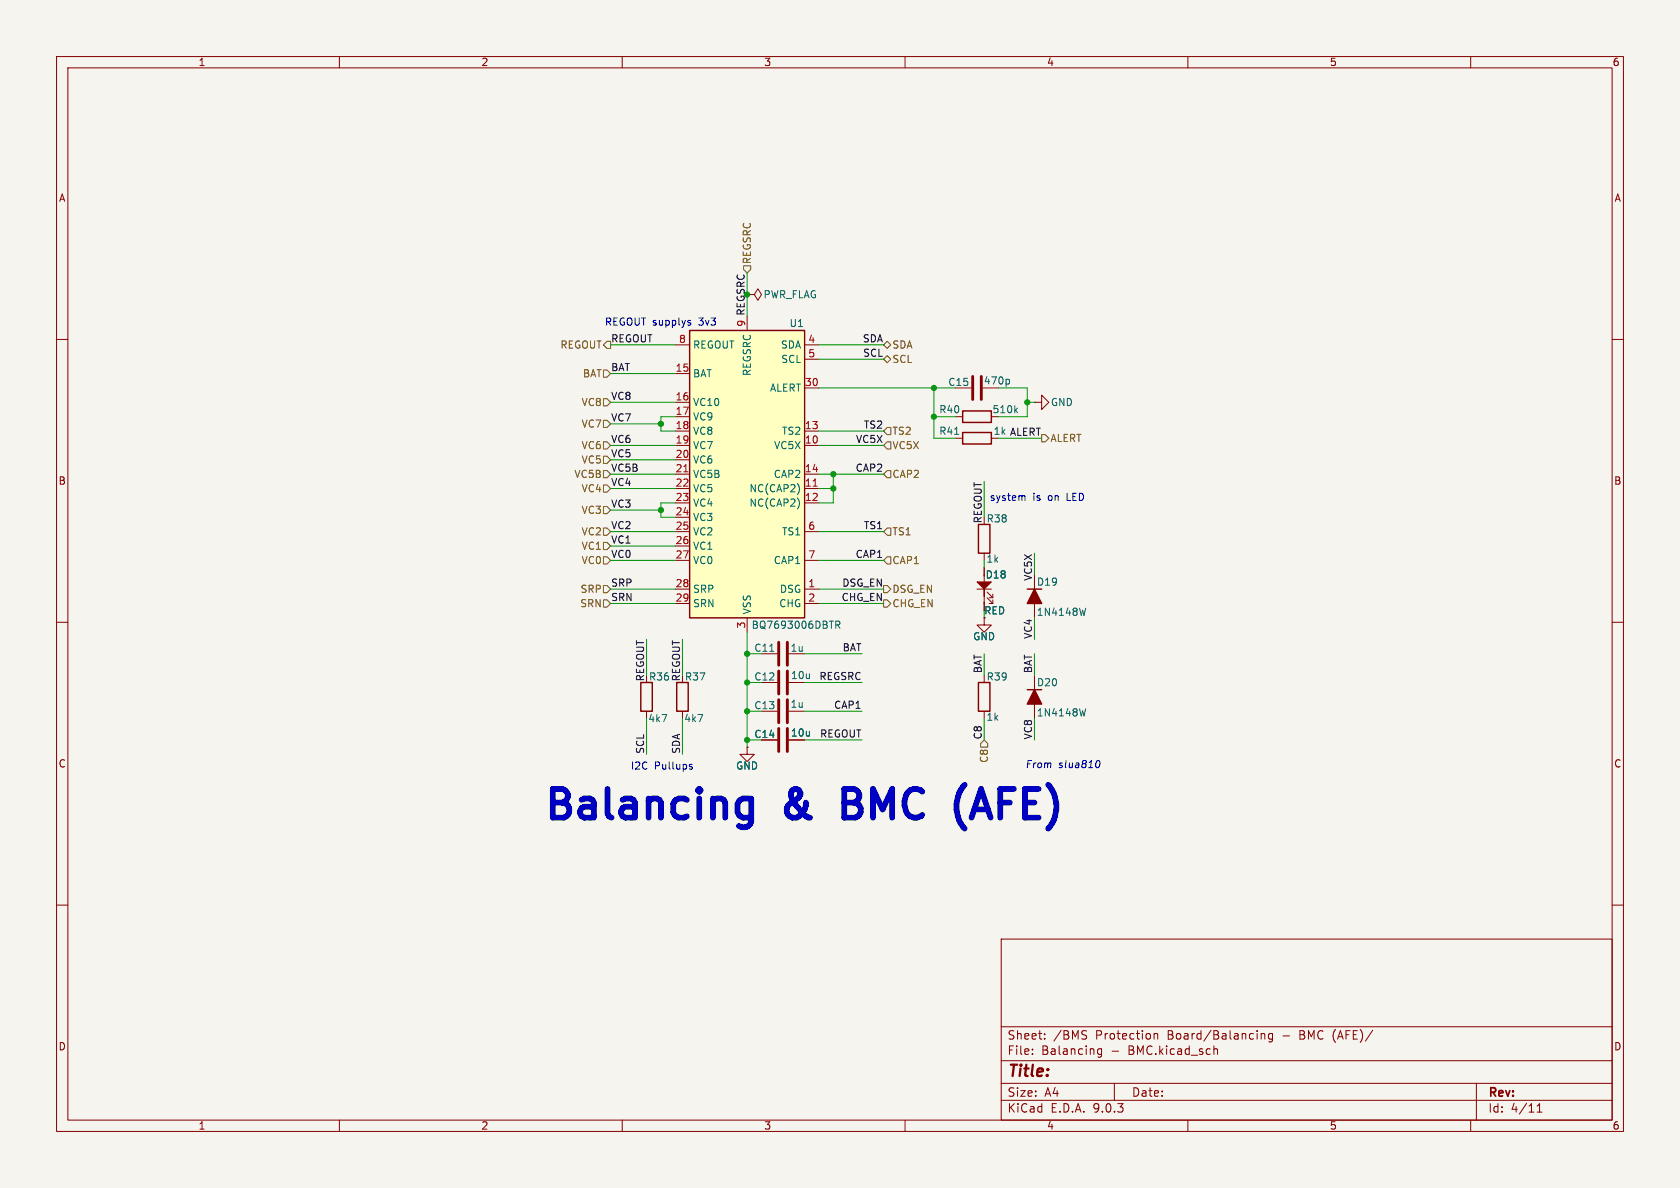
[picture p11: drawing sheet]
<svg xmlns="http://www.w3.org/2000/svg" width="297mm" height="210mm" viewBox="0 0 297 210" stroke-linecap="round" stroke-linejoin="round" font-family="sans-serif">
<path d="M0 0h297v210h-297z" fill="#f5f4ef" stroke="#f5f4ef" stroke-width=".18"/>
<g fill="none" stroke="#840000" stroke-width=".18">
<path d="M10 10h277v190h-277zM12 12h273v186h-273zM60 10v2M110 10v2M160 10v2M210 10v2M260 10v2M132.1 52.1h1.2l.7-1 .6 1-.6 1-.7-1M10 60h2M285 60h2M10 110h2M285 110h2"/>
<path d="M114.3 125.7v1.3M120.6 125.7v1.3M10 160h2M177 166h108v32h-108zM285 160h2M60 198v2M110 198v2M160 198v2M177 194.5h108M177 191.5h108M177 187.5h108M177 181.5h108"/>
<path d="M182.5 186.3v.1M182.5 185.5v.1M184.7 183.6v.1M184.7 182.8v.1M191.9 182.2l.2 .1M192 183.1l.1 .2-.1 .3M194.7 185.4v1.2l-.2 .3-.4-.1M194.7 185.5l-.4-.1-.3 .3v.4l.2 .2h.5M197 191.5v3M204 182.7v1M204 182.8l.2-.1 .4 .1 .1 .9M210 198v2"/>
<path d="M214.7 185.5h.5v.9M223 182.8l.2-.1 .3 .1 .1 .9M223 182.7v1M225 182.8l-.5-.1-.3 .3v.4l.2 .2h.6M225 182.7v1.2l-.3 .3-.4-.1M260 198v2M261 191.5v6.5M271.7 196.6h.9M271.7 195.5l.5-.4v1.5"/>
</g>
<path d="M113.3 120.7h2v5h-2zM119.6 120.7h2.1v5h-2.1z" fill="none" stroke="#840000" stroke-width=".25"/>
<path d="M121.9 58.4h20.3v50.8h-20.3z" fill="#ffffc2"/>
<path d="M121.9 58.4h20.3v50.8h-20.3zM170.2 72.6h5.1v2.1h-5.1zM170.2 76.5h5.1v2h-5.1zM173 92.7h2v5.1h-2zM181.6 104.1h2.5M173 120.7h2v5h-2zM181.6 121.9h2.5" fill="none" stroke="#840000" stroke-width=".25"/>
<g fill="none" stroke="#840000" stroke-width=".18">
<path d="M132.1 55.9v2.5M119.4 76.2h2.5M119.4 78.7h2.5M119.4 61h2.5M119.4 66h2.5M119.4 71.1h2.5M119.4 73.7h2.5M142.2 68.6h2.6M142.2 76.2h2.6M142.2 78.7h2.6M142.2 61h2.6M142.2 63.5h2.6"/>
<path d="M168.9 68.6h2.8M168.9 73.7h1.3M168.9 77.5h1.3M182.9 71.1h1.2v-1.2l1.3 1.2-1.3 1.3v-1.3M182.9 71.1h.1M119.4 83.8h2.5M119.4 86.4h2.5M119.4 88.9h2.5M119.4 94h2.5M119.4 99.1h2.5M119.4 81.3h2.5M119.4 91.4h2.5"/>
<path d="M119.4 96.5h2.5M142.2 83.8h2.6M142.2 86.4h2.6M142.2 88.9h2.6M142.2 94h2.6M142.2 99.1h2.6M119.4 104.1h2.5M119.4 106.7h2.5M132.1 109.2v2.6M134.6 115.6h2.8M139.4 115.6h2.8M142.2 104.1h2.6"/>
<path d="M142.2 106.7h2.6M172.7 104.1h2.6M174 109.2v1.3h1.3l-1.3 1.3-1.3-1.3h1.3M174 100.3v1.5M174 105.4v2.6M174.5 104.6l1 1.1M174.5 105.7l1 1M174.9 106.7h.6M174.9 105.7h.6M175.5 105v.7M175.5 106v.7M182.9 101.6v7.6"/>
<path d="M182.9 119.4v7.6M132.1 132.1v1.3h1.2l-1.2 1.2-1.3-1.2h1.3M132.1 132.1h.1M134.6 130.8h2.8M134.6 120.7h2.8M134.6 125.7h2.8M139.4 125.7h2.8"/>
</g>
<path d="M168.8 76.8h.7M178.2 67l.3 .3v.3l-.3 .3M179.5 72.5l.4 .5M179.9 72.1l-.5 .5M141.2 85.9l.1 .4-.1 .8M141.2 88.4l.1 .5-.1 .7M136.1 115.1h.7M147.8 110.5l.6-.1 .1-.2-.1-.3-.6-.1v1.3M148.1 110.5l.4 .6M191.9 107.5l-.3 1.3M191.9 125.3l-.3 1.3" fill="none" stroke="#006464" stroke-width=".18"/>
<path d="M120.9 83.4h.7M143.8 85.9h.7" fill="none" stroke="#a90000" stroke-width=".18"/>
<path d="M172 66.5v4.1M173.5 66.5v4.1M137.7 113.5v4.1M137.7 118.6v4.1M139.2 113.5v4.1M139.2 118.6v4.1M137.7 123.7v4.1M137.7 128.8v4M139.2 123.7v4.1M139.2 128.8v4" fill="none" stroke="#840000" stroke-width=".51"/>
<path d="M172.7 102.9h2.6l-1.3 1.2v1.3v-1.3z" fill="#840000" stroke="#840000" stroke-width=".18"/>
<g fill="#840000" stroke="#840000" stroke-width=".25">
<path d="M182.9 104.1l1.2 2.6h-2.5z"/>
<path d="M182.9 121.9l1.2 2.6h-2.5z"/>
</g>
<g fill="none" stroke="#725600" stroke-width=".18">
<path d="M131.4 47h1.3v.6l-.6 .7-.7-.7zM106.7 78.1h.6l.6 .6-.6 .7h-.6zM106.7 65.4h.6l.6 .6-.6 .7h-.6zM106.7 74.3h.6l.6 .6-.6 .7h-.6zM106.7 70.5h.6l.6 .6-.6 .7h-.6zM107.3 60.3h.6v1.3h-.6l-.6-.6zM156.2 61l.6-.7 .7 .7-.7 .6zM156.8 62.9l.7 .6-.7 .6-.6-.6zM156.8 75.6h.7v1.2h-.7l-.6-.6zM156.8 78.1h.7v1.3h-.7l-.6-.7zM184.1 76.8h.7l.6 .7-.6 .6h-.7zM106.7 98.4h.6l.6 .7-.6 .6h-.6z"/>
<path d="M106.7 93.3h.6l.6 .7-.6 .6h-.6zM106.7 95.9h.6l.6 .6-.6 .7h-.6zM106.7 80.6h.6l.6 .7-.6 .6h-.6zM106.7 83.2h.6l.6 .6-.6 .7h-.6zM106.7 85.7h.6l.6 .7-.6 .6h-.6zM106.7 89.5h.6l.6 .7-.6 .6h-.6zM156.8 83.2h.7v1.3h-.7l-.6-.7zM156.8 93.3h.7v1.3h-.7l-.6-.6zM156.8 98.4h.7v1.3h-.7l-.6-.6zM106.7 106h.6l.6 .7-.6 .6h-.6zM106.7 103.5h.6l.6 .6-.6 .7h-.6zM156.2 103.5h.6l.7 .6-.7 .7h-.6z"/>
<path d="M156.2 106h.6l.7 .7-.7 .6h-.6zM174 130.8l.6 .6v.7h-1.2v-.7z"/>
</g>
<g fill="none" stroke="#009600" stroke-width=".18">
<path d="M132.1 48.3v7.6M107.9 61h11.5M107.9 78.7h11.5M107.9 71.1h11.5M107.9 74.9h8.9M107.9 66h11.5M119.4 73.7h-2.6v2.5h2.6M144.8 61h11.4M144.8 68.6h24.1M144.8 78.7h11.4M144.8 76.2h11.4M144.8 63.5h11.4"/>
<path d="M165.1 68.6v8.9h3.8M165.1 73.7h3.8M176.5 77.5h7.6M176.5 68.6h5.1v5.1h-5.1M181.6 71.1h1.3M107.9 81.3h11.5M107.9 94h11.5M107.9 99.1h11.5M107.9 86.4h11.5M107.9 83.8h11.5M107.9 96.5h11.5M107.9 90.2h8.9"/>
<path d="M119.4 88.9h-2.6v2.5h2.6M144.8 94h11.4M144.8 99.1h11.4M144.8 86.4h2.5M144.8 83.8h11.4M147.3 83.8v5.1h-2.5M174 85.1v6.3M174 99.1v1.2M182.9 97.8v3.8M107.9 106.7h11.5M107.9 104.1h11.5M114.3 113v6.4"/>
<path d="M120.6 113v6.4M132.1 111.8v20.3M132.1 115.6h2.5M142.2 115.6h10.2M144.8 106.7h11.4M144.8 104.1h11.4M174 115.6v3.8M182.9 109.2v3.8M182.9 115.6v3.8M114.3 127v6.4M120.6 127v6.4M132.1 125.7h2.5"/>
<path d="M132.1 120.7h2.5M132.1 130.8h2.5M142.2 125.7h10.2M142.2 120.7h10.2M142.2 130.8h10.2M174 127v3.8M182.9 127v3.8"/>
</g>
<path d="M170.5 138.7a4.8 4.8 0 0 0-1.2 2.2M131.4 141.2h.9l.5 .2M132.8 141.2v4.1a1.38 1.38 0 0 1-1.7 .9M132.8 144.3l-.5 .2h-.9M169.3 144.3a4.8 4.8 0 0 0 1.2 2.2" fill="none" stroke="#0000c2" stroke-width="1"/>
<path d="M121.8 57.1h.3v.2l-.1 .2h-.3M121.8 56.6l.3 .1M180.8 87.6l.4 .2v.7M121.9 135.5l.5 .2v.2l-.4 .1M121.9 135.2h.5M194 134.5l.2-.1a.75 .75 0 0 1-.3 1.3" fill="none" stroke="#0000c2" stroke-width=".18"/>
<g fill="#009600" stroke="#009600" stroke-width=".18">
<circle cx="116.8" cy="74.9" r=".46"/>
<circle cx="116.8" cy="90.2" r=".46"/>
<circle cx="132.1" cy="52.1" r=".46"/>
<circle cx="132.1" cy="130.8" r=".46"/>
<circle cx="132.1" cy="125.7" r=".46"/>
<circle cx="181.6" cy="71.1" r=".46"/>
<circle cx="147.3" cy="83.8" r=".46"/>
<circle cx="132.1" cy="120.7" r=".46"/>
<circle cx="132.1" cy="115.6" r=".46"/>
<circle cx="165.1" cy="68.6" r=".46"/>
<circle cx="165.1" cy="73.7" r=".46"/>
<circle cx="147.3" cy="86.4" r=".46"/>
</g>
<g font-size="7.1" fill="#0000c2">
<text x="95.5" y="146.3">Balancing</text>
<text x="138.9" y="146.3">&amp;</text>
<text x="151.1" y="146.3">BMC</text>
<text x="173" y="146.3">(AFE)</text>
</g>
<text font-size="2.8" fill="#840000" x="178" y="190.9">Title:</text>
<g font-size="2.1" fill="#840000">
<text x="178" y="184">Sheet:</text>
<text x="186.2" y="184">/BMS</text>
<text x="193.7" y="184">Protection</text>
<text x="206.5" y="184">Board/Balancing</text>
<text x="227" y="184">-</text>
<text x="230.1" y="184">BMC (AFE)/</text>
<text x="178" y="186.7">File:</text>
<text x="184.1" y="186.7">Balancing</text>
<text x="196.5" y="186.7">-</text>
<text x="199.6" y="186.7">BMC.kicad_sch</text>
<text x="178" y="196.9">KiCad</text>
<text x="178" y="194.1">Size:</text>
<text x="184.7" y="194.1">A4</text>
<text x="185.7" y="196.9">E.D.A.</text>
<text x="193.3" y="196.9">9.0.3</text>
<text x="200" y="194.1">Date:</text>
<text x="263" y="194.3">Rev:</text>
<text x="263" y="196.9">Id:</text>
<text x="267.1" y="196.9">4/11</text>
</g>
<g font-size="1.8" fill="#840000">
<text x="35" y="11.9">1</text>
<text x="85" y="11.9">2</text>
<text x="135" y="11.9">3</text>
<text x="185" y="11.9">4</text>
<text x="235" y="11.9">5</text>
<text x="285" y="11.9">6</text>
<text x="10.3" y="35.9">A</text>
<text x="285.3" y="35.9">A</text>
<text x="10.3" y="85.9">B</text>
<text x="285.3" y="85.9">B</text>
<text x="139.7" y="130.4">10u</text>
<text x="10.3" y="135.9">C</text>
<text x="285.3" y="135.9">C</text>
<text x="10.3" y="185.9">D</text>
<text x="285.3" y="185.9">D</text>
<text x="35" y="199.9">1</text>
<text x="85" y="199.9">2</text>
<text x="135" y="199.9">3</text>
<text x="185" y="199.9">4</text>
<text x="235" y="199.9">5</text>
<text x="285" y="199.9">6</text>
</g>
<g font-size="1.8" fill="#725600">
<text x="132.9" y="46.8" transform="rotate(-90 132.9 46.8)">REGSRC</text>
<text x="99" y="61.8">REGOUT</text>
<text x="157.7" y="64.4">SCL</text>
<text x="157.7" y="61.8">SDA</text>
<text x="102.7" y="72">VC8</text>
<text x="103" y="66.9">BAT</text>
<text x="102.7" y="75.8">VC7</text>
<text x="157.7" y="77.1">TS2</text>
<text x="102.7" y="79.6">VC6</text>
<text x="102.7" y="82.1">VC5</text>
<text x="157.7" y="79.6">VC5X</text>
<text x="185.6" y="78.3">ALERT</text>
<text x="101.4" y="84.7">VC5B</text>
<text x="102.7" y="87.2">VC4</text>
<text x="157.7" y="84.7">CAP2</text>
<text x="102.7" y="94.8">VC2</text>
<text x="102.7" y="91">VC3</text>
<text x="157.7" y="94.8">TS1</text>
<text x="102.7" y="99.9">VC0</text>
<text x="102.7" y="97.4">VC1</text>
<text x="157.7" y="99.9">CAP1</text>
<text x="102.5" y="107.5">SRN</text>
<text x="102.5" y="105">SRP</text>
<text x="157.7" y="105">DSG_EN</text>
<text x="157.7" y="107.5">CHG_EN</text>
<text x="174.9" y="135" transform="rotate(-90 174.9 135)">C8</text>
</g>
<g font-size="1.8" fill="#006464">
<text x="134.9" y="52.9">PWR_FLAG</text>
<text x="139.5" y="58">U1</text>
<text x="122.4" y="61.8">REGOUT</text>
<text x="138" y="61.8">SDA</text>
<text x="138" y="64.4">SCL</text>
<text x="122.4" y="66.9">BAT</text>
<text x="122.4" y="72">VC10</text>
<text x="132.9" y="66.6" transform="rotate(-90 132.9 66.6)">REGSRC</text>
<text x="136" y="69.4">ALERT</text>
<text x="167.5" y="68.4">C15</text>
<text x="173.8" y="68.2">470p</text>
<text x="185.7" y="72">GND</text>
<text x="122.4" y="74.5">VC9</text>
<text x="122.4" y="77.1">VC8</text>
<text x="138.1" y="77.1">TS2</text>
<text x="165.9" y="73.3">R40</text>
<text x="165.9" y="77.1">R41</text>
<text x="175.4" y="73.3">510k</text>
<text x="122.4" y="79.6">VC7</text>
<text x="122.4" y="82.1">VC6</text>
<text x="136.8" y="79.6">VC5X</text>
<text x="122.4" y="84.7">VC5B</text>
<text x="122.4" y="87.2">VC5</text>
<text x="122.4" y="89.8">VC4</text>
<text x="132.4" y="87.2">NC(CAP2)</text>
<text x="132.4" y="89.8">NC(CAP2)</text>
<text x="136.7" y="84.7">CAP2</text>
<text x="122.4" y="92.3">VC3</text>
<text x="122.4" y="94.8">VC2</text>
<text x="138.1" y="94.8">TS1</text>
<text x="174.3" y="92.6">R38</text>
<text x="122.4" y="97.4">VC1</text>
<text x="122.4" y="99.9">VC0</text>
<text x="136.7" y="99.9">CAP1</text>
<text x="174.3" y="99.7">1k</text>
<text x="122.4" y="105">SRP</text>
<text x="122.4" y="107.5">SRN</text>
<text x="137.7" y="107.5">CHG</text>
<text x="137.8" y="105">DSG</text>
<text x="174.2" y="102.5">D18</text>
<text x="183.2" y="103.7">D19</text>
<text x="132.8" y="111.4">BQ7693006DBTR</text>
<text x="132.9" y="108.7" transform="rotate(-90 132.9 108.7)">VSS</text>
<text x="171.9" y="113.4">GND</text>
<text x="173.9" y="108.8">RED</text>
<text x="183.2" y="109.1">1N4148W</text>
<text x="133.3" y="115.4">C11</text>
<text x="139.7" y="115.4">1u</text>
<text x="114.6" y="120.5">R36</text>
<text x="121" y="120.5">R37</text>
<text x="133.3" y="120.5">C12</text>
<text x="133.3" y="125.6">C13</text>
<text x="139.7" y="125.3">1u</text>
<text x="139.7" y="120.2">10u</text>
<text x="174.3" y="120.5">R39</text>
<text x="183.2" y="121.5">D20</text>
<text x="114.5" y="127.9">4k7</text>
<text x="120.9" y="127.9">4k7</text>
<text x="133.3" y="130.7">C14</text>
<text x="174.3" y="127.6">1k</text>
<text x="183.2" y="126.8">1N4148W</text>
<text x="130" y="136.2">GND</text>
</g>
<g font-size="1.8" fill="#0000c2">
<text x="106.9" y="57.8">REGOUT supplys</text>
<text x="123.6" y="57.8">3v3</text>
<text x="174.9" y="88.8">system</text>
<text x="182.6" y="88.8">is</text>
<text x="185.4" y="88.8">on</text>
<text x="188.9" y="88.8">LED</text>
<text x="111.4" y="136.2">I2C</text>
<text x="115.7" y="136.2">Pullups</text>
<text x="181.2" y="136">From</text>
<text x="187.1" y="136">slua810</text>
</g>
<g font-size="1.8" fill="#0f0f0f">
<text x="131.8" y="57.9" transform="rotate(-90 131.8 57.9)">9 REGSRC</text>
<text x="107.9" y="60.6">REGOUT</text>
<text x="107.9" y="65.7">BAT</text>
<text x="152.4" y="60.6">SDA</text>
<text x="152.5" y="63.2">SCL</text>
<text x="107.9" y="70.8">VC8</text>
<text x="107.9" y="74.6">VC7</text>
<text x="152.6" y="75.9">TS2</text>
<text x="175.6" y="77.1">1k ALERT</text>
<text x="107.9" y="80.9">VC5</text>
<text x="107.9" y="78.4">VC6</text>
<text x="107.9" y="83.5">VC5B</text>
<text x="151.2" y="83.5">CAP2</text>
<text x="151.2" y="78.4">VC5X</text>
<text x="107.9" y="86">VC4</text>
<text x="107.9" y="89.8">VC3</text>
<text x="107.9" y="93.6">VC2</text>
<text x="152.6" y="93.6">TS1</text>
<text x="173.6" y="92.6" transform="rotate(-90 173.6 92.6)">REGOUT</text>
<text x="107.9" y="98.7">VC0</text>
<text x="107.9" y="96.2">VC1</text>
<text x="151.2" y="98.7">CAP1</text>
<text x="107.9" y="106.3">SRN</text>
<text x="107.9" y="103.8">SRP</text>
<text x="148.7" y="106.3">CHG_EN</text>
<text x="148.8" y="103.8">DSG_EN</text>
<text x="182.5" y="102.8" transform="rotate(-90 182.5 102.8)">VC5X</text>
<text x="182.5" y="113" transform="rotate(-90 182.5 113)">VC4</text>
<text x="148.9" y="115.2">BAT</text>
<text x="173.6" y="119.1" transform="rotate(-90 173.6 119.1)">BAT</text>
<text x="182.5" y="119.1" transform="rotate(-90 182.5 119.1)">BAT</text>
<text x="114" y="120.6" transform="rotate(-90 114 120.6)">REGOUT</text>
<text x="120.3" y="120.6" transform="rotate(-90 120.3 120.6)">REGOUT</text>
<text x="144.8" y="120.3">REGSRC</text>
<text x="147.4" y="125.4">CAP1</text>
<text x="144.9" y="130.5">REGOUT</text>
<text x="173.6" y="130.8" transform="rotate(-90 173.6 130.8)">C8</text>
<text x="182.5" y="130.8" transform="rotate(-90 182.5 130.8)">VC8</text>
<text x="114" y="133.4" transform="rotate(-90 114 133.4)">SCL</text>
<text x="120.3" y="133.4" transform="rotate(-90 120.3 133.4)">SDA</text>
</g>
<g font-size="1.8" fill="#a90000">
<text x="119.3" y="65.8">15</text>
<text x="119.9" y="60.7">8</text>
<text x="142.8" y="60.7">4</text>
<text x="142.8" y="63.2">5</text>
<text x="119.3" y="70.9">16</text>
<text x="142.2" y="68.3">30</text>
<text x="119.3" y="73.4">17</text>
<text x="119.3" y="75.9">18</text>
<text x="142.2" y="75.9">13</text>
<text x="119.3" y="78.5">19</text>
<text x="119.3" y="81">20</text>
<text x="119.3" y="83.6">21</text>
<text x="142.2" y="78.5">10</text>
<text x="142.2" y="83.6">14</text>
<text x="119.3" y="86.1">22</text>
<text x="119.3" y="88.6">23</text>
<text x="142.2" y="86.1">11</text>
<text x="142.2" y="88.6">12</text>
<text x="119.3" y="91.2">24</text>
<text x="119.3" y="93.7">25</text>
<text x="142.8" y="93.7">6</text>
<text x="119.3" y="96.3">26</text>
<text x="119.3" y="98.8">27</text>
<text x="142.8" y="98.8">7</text>
<text x="119.3" y="103.9">28</text>
<text x="119.3" y="106.4">29</text>
<text x="142.8" y="103.9">1</text>
<text x="142.8" y="106.4">2</text>
<text x="131.8" y="111.2" transform="rotate(-90 131.8 111.2)">3</text>
</g>
</svg>
